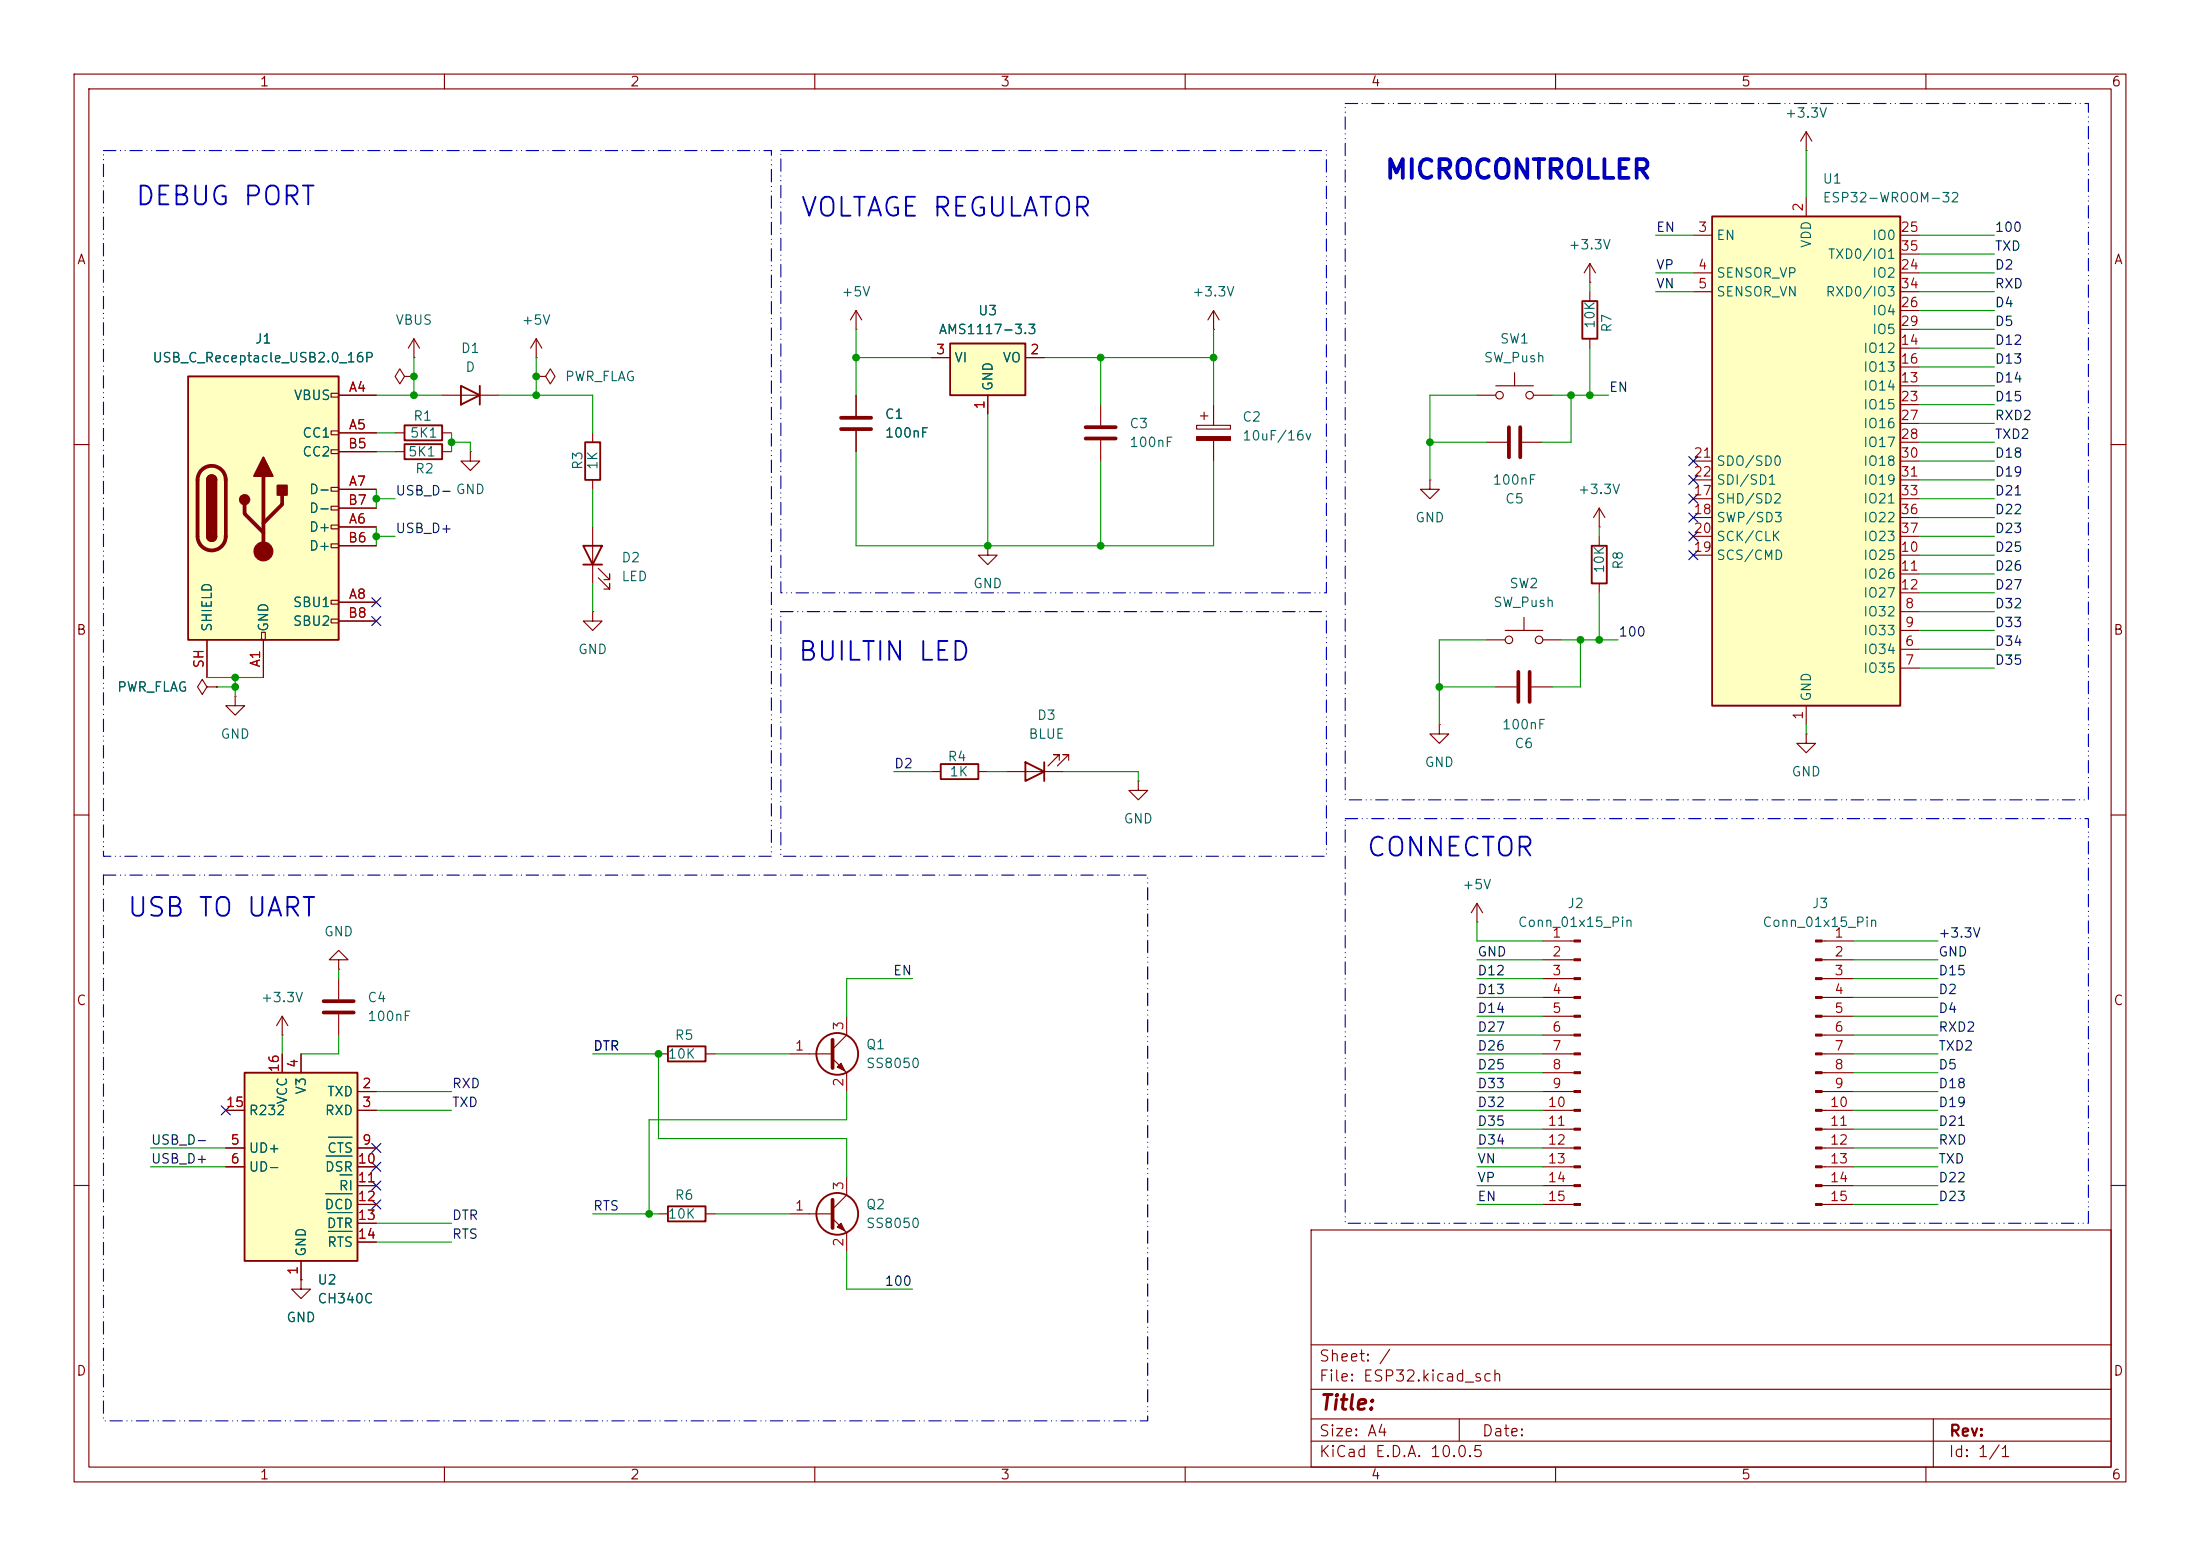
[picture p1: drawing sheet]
<svg xmlns="http://www.w3.org/2000/svg" width="297mm" height="210mm" viewBox="0 0 297 210" stroke-linecap="round" stroke-linejoin="round" font-family="sans-serif">
<g fill="none" stroke="#840000" stroke-width=".15">
<path d="M10 10h277v190h-277zM12 12h273v186h-273zM60 10v2M110 10v2M160 10v2M210 10v2M243.8 17.8l-.7 1.3M243.8 17.8l.8 1.3M243.8 17.8v2.5M260 10v2M214.6 38.1h.1M214.6 35.6l-.7 1.2"/>
<path d="M214.6 35.6l.8 1.2M214.6 35.6v2.5M214.6 39.4v1.2M243.8 20.3h.1M55.9 48.3h.1M55.9 45.7l-.8 1.3M55.9 45.7l.7 1.3M55.9 45.7v2.6M72.4 50.8h1.3l.6-1 .6 1-.6 1-.6-1M72.4 50.8h.1M80 58.4v1.3M199.4 53.3h2.5"/>
<path d="M200.7 59.7h2.8M201.9 52.1h5.1M204.5 50.3v1.8M205.5 59.7h2.8M207 53.3h2.5M214.6 45.7v1.3M10 60h2M63.5 61v1.2h1.3l-1.3 1.3-1.3-1.3h1.3M63.5 61h.1M80 64.8v1.2M193 64.8v1.2h1.3l-1.3 1.3-1.2-1.3h1.2M193 64.8h.1"/>
<path d="M285 60h2M194.3 97.8v1.3h1.3l-1.3 1.2-1.3-1.2h1.3M194.3 97.8h.1M10 110h2M285 110h2M10 160h2M177 166h108v32h-108zM285 160h2M60 198v2M110 198v2M160 198v2M177 194.5h108"/>
<path d="M177 191.5h108M177 187.5h108M177 181.5h108M197 191.5v3M210 198v2M260 198v2M261 191.5v6.5"/>
<circle cx="202.4" cy="53.3" r=".51"/>
<circle cx="206.5" cy="53.3" r=".51"/>
</g>
<path d="M203.7 57.7v4M205.2 57.7v4" fill="none" stroke="#840000" stroke-width=".51"/>
<path d="M79 59.7h2v5.1h-2zM213.6 40.6h2v5.1h-2z" fill="none" stroke="#840000" stroke-width=".25"/>
<path d="M25.4 50.8h20.3v35.6h-20.3z" fill="#ffffc2"/>
<g fill="none" stroke="#840000" stroke-width=".15">
<path d="M44.7 53.1h1v.5h-1zM44.7 58.2h1v.5h-1zM45.7 53.3h5.1M45.7 58.4h5.1M115.6 44.5h.1M115.6 41.9l-.8 1.3M115.6 41.9l.7 1.3M115.6 41.9v2.6M163.8 44.5h.1M163.8 41.9l-.7 1.3M163.8 41.9l.8 1.3M163.8 41.9v2.6"/>
<path d="M44.7 60.7h1v.5h-1zM44.7 65.8h1v.5h-1zM44.7 68.3h1v.5h-1zM44.7 70.9h1v.5h-1zM44.7 73.4h1v.5h-1zM45.7 71.1h5.1M45.7 66h5.1M45.7 61h5.1M45.7 73.7h5.1M45.7 68.6h5.1M27.9 86.4v5M35.3 85.3h.5v1.1h-.5z"/>
<path d="M35.6 86.4v5M44.7 81h1v.5h-1zM44.7 83.6h1v.5h-1zM45.7 81.3h5.1M45.7 83.8h5.1M200.7 86.4h2.5M201.9 92.7h2.8M203.2 85.1h5.1M205.7 83.3v1.8M206.8 92.7h2.7M208.3 86.4h2.5"/>
<circle cx="203.7" cy="86.4" r=".51"/>
<circle cx="207.8" cy="86.4" r=".51"/>
</g>
<path d="M25.4 50.8h20.3v35.6h-20.3zM27.9 64.8a.64 .64 0 0 1 .7-.7 .64 .64 0 0 1 .6 .7M27.9 72.4a.64 .64 0 0 0 .7 .6 .64 .64 0 0 0 .6-.6" fill="none" stroke="#840000" stroke-width=".25"/>
<path d="M27.2 63.4a1.9 1.9 0 0 1 2.1-.4 1.9 1.9 0 0 1 1.2 1.8v7.6a1.91 1.91 0 0 1-1.9 1.9 1.91 1.91 0 0 1-1.9-1.9v-7.6a1.9 1.9 0 0 1 .5-1.4zM33 68.1v1.2l2.6 2.6M35.6 64.3v10.1M38.1 66.8v1.3l-2.5 2.5M205 90.7v4M206.5 90.7v4" fill="none" stroke="#840000" stroke-width=".51"/>
<g fill="#840000" stroke="#840000" stroke-width=".25">
<path d="M27.9 64.8h1.3v7.6h-1.3z"/>
<path d="M28.1 64.3a.64 .64 0 0 1 .7-.1 .64 .64 0 0 1 .4 .6h-1.3z"/>
<path d="M27.9 72.4h1.3a.64 .64 0 0 1-.6 .6 .64 .64 0 0 1-.7-.6z"/>
<path d="M35.6 61.7l1.2 2.6h-2.5z"/>
<path d="M37.5 65.5h1.2v1.3h-1.2z"/>
<circle cx="33" cy="67.4" r=".63"/>
</g>
<circle cx="35.6" cy="74.4" r="1.27" fill="#840000" stroke="#840000" stroke-width=".15"/>
<path d="M128.3 46.4h10.1v6.9h-10.1z" fill="#ffffc2"/>
<path d="M128.3 46.4h10.1v6.9h-10.1z" fill="none" stroke="#840000" stroke-width=".25"/>
<g fill="none" stroke="#840000" stroke-width=".15">
<path d="M125.7 48.3h2.6M133.3 53.3v2.6M138.4 48.3h2.6M45.7 129.5h1.3l-1.3-1.2-1.3 1.2h1.3v1.3M45.7 130.8h.1M246 127h4.2M246 129.5h4.2M246 132.1h4.2M246 134.6h4.2M246 137.2h4.2M246 139.7h4.2M246 142.2h4.2"/>
<path d="M246 144.8h4.2M246 147.3h4.2M246 149.9h4.2M246 152.4h4.2M246 154.9h4.2M246 157.5h4.2M246 160h4.2M246 162.6h4.2"/>
</g>
<g fill="#840000" stroke="#840000" stroke-width=".15">
<path d="M245.1 126.9h.9v.2h-.9z"/>
<path d="M245.1 129.4h.9v.3h-.9z"/>
<path d="M245.1 132h.9v.2h-.9z"/>
<path d="M245.1 134.5h.9v.2h-.9z"/>
<path d="M245.1 137h.9v.3h-.9z"/>
<path d="M245.1 139.6h.9v.2h-.9z"/>
<path d="M245.1 142.1h.9v.3h-.9z"/>
<path d="M245.1 144.7h.9v.2h-.9z"/>
<path d="M245.1 147.2h.9v.2h-.9z"/>
<path d="M245.1 149.7h.9v.3h-.9z"/>
<path d="M245.1 152.3h.9v.2h-.9z"/>
<path d="M245.1 154.8h.9v.3h-.9z"/>
<path d="M245.1 157.4h.9v.2h-.9z"/>
<path d="M245.1 159.9h.9v.2h-.9z"/>
<path d="M245.1 162.4h.9v.3h-.9z"/>
</g>
<path d="M33 144.8h15.3v25.4h-15.3z" fill="#ffffc2"/>
<g fill="none" stroke="#840000" stroke-width=".25">
<path d="M54.6 59.9h5.1v2.1h-5.1zM54.6 57.4h5.1v2h-5.1zM62.2 52.1l2.6 1.2-2.6 1.3zM64.8 52.1v2.5M78.7 73.7h2.6l-1.3 2.5zM78.7 76.2h2.6M127 103.1h5.1v2.1h-5.1zM138.4 102.9l2.6 1.2-2.6 1.3zM141 102.9v2.5M33 144.8h15.3v25.4h-15.3zM90.2 141.2h5v2.1h-5zM90.2 162.8h5v2h-5z"/>
<circle cx="113" cy="142.2" r="2.82"/>
<circle cx="113" cy="163.8" r="2.82"/>
</g>
<g fill="none" stroke="#840000" stroke-width=".15">
<path d="M53.3 58.4h1.3M54.6 50.8l-.6-1-.7 1 .7 1 .6-1h1.3M55.9 50.8h.1M59.7 58.4h1.3M59.7 53.3h7.6M72.4 48.3h.1M72.4 45.7l-.8 1.3M72.4 45.7l.8 1.3M72.4 45.7v2.6M115.6 53.3v2.8M115.6 58.2v2.8M148.6 54.6v2.8"/>
<path d="M148.6 59.4v2.8M161.5 57.4h4.6v.5h-4.6zM162.1 56.1h1M162.6 55.6v1M163.8 54.6v2.8M163.8 59.4v2.8M53.3 61h1.3M59.7 61h1.3M80 71.1v7.6M80.8 78l1.5 1.5v-.8v.8h-.8M80.8 76.7l1.5 1.5v-.7v.7h-.8M133.3 73.7v1.2h1.3l-1.3 1.3-1.2-1.3h1.2"/>
<path d="M133.3 73.7h.1M27.9 92.7l-.6-1-.6 1 .6 1 .6-1h1.3M29.2 92.7h.1M31.7 94v1.3h1.3l-1.3 1.2-1.2-1.2h1.2M31.7 94h.1M80 82.6v1.2h1.3l-1.3 1.3-1.3-1.3h1.3M80 82.6h.1M125.7 104.1h1.3M132.1 104.1h1.2M135.9 104.1h7.6M143 102.6v-.7h-.8h.8l-1.5 1.5M144.3 102.6v-.7h-.8h.8l-1.6 1.5"/>
<path d="M153.7 105.4v1.3h1.2l-1.2 1.3-1.3-1.3h1.3M153.7 105.4h.1M38.1 139.7h.1M38.1 137.2v2.5M38.1 137.2l-.8 1.2M38.1 137.2l.8 1.2M45.7 132.1v2.8M45.7 136.9v2.8M114.3 137.2v2.5l-1.9 1.9M199.4 124.5h.1M199.4 121.9l-.8 1.3M199.4 121.9l.8 1.3"/>
<path d="M199.4 121.9v2.6M208.3 127h4.2M208.3 129.5h4.2M208.3 132.1h4.2M208.3 134.6h4.2M208.3 137.2h4.2M208.3 139.7h4.2M30.5 149.9h2.5M30.5 154.9h2.5M30.5 157.5h2.5M38.1 142.2v2.6M40.6 142.2v2.6"/>
<path d="M48.3 147.3h2.5M48.3 149.9h2.5M48.3 154.9h2.5M48.3 157.5h2.5M88.9 142.2h1.3M95.2 142.2h1.3M106.7 142.2h5.7M112.4 142.9l1.9 1.9v2.5M114.3 158.8v2.5l-1.9 1.9M208.3 147.3h4.2M208.3 149.9h4.2M208.3 154.9h4.2"/>
<path d="M208.3 157.5h4.2M208.3 142.2h4.2M208.3 144.8h4.2M208.3 152.4h4.2M40.6 172.7v1.3h1.3l-1.3 1.3-1.2-1.3h1.2M40.6 172.7h.1M40.6 170.2v2.5M48.3 160h2.5M48.3 162.6h2.5M48.3 165.1h2.5M48.3 167.6h2.5M88.9 163.8h1.3"/>
<path d="M95.2 163.8h1.3M106.7 163.8h5.7M112.4 164.5l1.9 1.9v2.5M208.3 160h4.2M208.3 162.6h4.2"/>
</g>
<path d="M44 156h3.5M44.3 153.5h3.2M45.9 158.6h1.6M44 161.1h3.5M44.3 163.7h3.2M44.3 166.2h3.2" fill="none" stroke="#006464" stroke-width=".15"/>
<path d="M113.5 56.4h4.1M113.5 57.9h4.1M146.6 57.7h4M146.6 59.2h4M43.7 135.1h4.1M43.7 136.7h4.1M112.4 140.3v3.8M112.4 161.9v3.8" fill="none" stroke="#840000" stroke-width=".51"/>
<g fill="#840000" stroke="#840000" stroke-width=".15">
<path d="M212.5 126.9h.9v.2h-.9z"/>
<path d="M212.5 129.4h.9v.3h-.9z"/>
<path d="M212.5 132h.9v.2h-.9z"/>
<path d="M212.5 134.5h.9v.2h-.9z"/>
<path d="M212.5 137h.9v.3h-.9z"/>
<path d="M212.5 139.6h.9v.2h-.9z"/>
<path d="M212.5 142.1h.9v.3h-.9z"/>
<path d="M212.5 144.7h.9v.2h-.9z"/>
<path d="M212.5 147.2h.9v.2h-.9z"/>
<path d="M212.5 149.7h.9v.3h-.9z"/>
<path d="M212.5 152.3h.9v.2h-.9z"/>
<path d="M212.5 154.8h.9v.3h-.9z"/>
<path d="M212.5 157.4h.9v.2h-.9z"/>
<path d="M212.5 159.9h.9v.2h-.9z"/>
<path d="M212.5 162.4h.9v.3h-.9z"/>
<path d="M113 144l.5-.5 .5 1z"/>
<path d="M113 165.6l.5-.5 .5 1z"/>
<path d="M161.5 58.9h4.6v.5h-4.6z"/>
</g>
<path d="M231.1 29.2h25.4v66.1h-25.4z" fill="#ffffc2"/>
<path d="M231.1 29.2h25.4v66.1h-25.4zM214.9 73.7h2v5h-2z" fill="none" stroke="#840000" stroke-width=".25"/>
<g fill="none" stroke="#840000" stroke-width=".15">
<path d="M228.6 31.8h2.5M228.6 36.8h2.5M228.6 39.4h2.5M243.8 26.7v2.5M256.5 31.8h2.6M256.5 36.8h2.6M256.5 39.4h2.6M256.5 34.3h2.6M45.7 53.3h5.1M45.7 58.4h5.1M115.6 53.3v2.8M115.6 58.2v2.8"/>
<path d="M125.7 48.3h2.6M133.3 53.3v2.6M138.4 48.3h2.6M256.5 52.1h2.6M256.5 47h2.6M256.5 49.5h2.6M256.5 54.6h2.6M256.5 41.9h2.6M256.5 57.2h2.6M256.5 59.7h2.6M256.5 44.5h2.6M45.7 71.1h5.1"/>
<path d="M45.7 66h5.1M45.7 61h5.1M45.7 73.7h5.1M45.7 68.6h5.1M215.9 71.1h.1M215.9 68.6v2.5M215.9 72.4v1.3M215.9 78.7v1.3M215.9 68.6l-.8 1.3M215.9 68.6l.8 1.3M228.6 74.9h2.5M228.6 67.3h2.5"/>
<path d="M228.6 69.9h2.5M228.6 72.4h2.5M228.6 62.2h2.5M228.6 64.8h2.5M256.5 74.9h2.6M256.5 77.5h2.6M256.5 67.3h2.6M256.5 69.9h2.6M256.5 72.4h2.6M256.5 62.2h2.6M256.5 64.8h2.6M27.9 86.4v5"/>
<path d="M29.2 92.7h.1M35.6 86.4v5M45.7 81.3h5.1M45.7 83.8h5.1M243.8 99.1v1.2h1.3l-1.3 1.3-1.2-1.3h1.2M243.8 99.1h.1M243.8 95.3v2.5M256.5 87.6h2.6M256.5 90.2h2.6M256.5 82.6h2.6M256.5 85.1h2.6M256.5 80h2.6"/>
<path d="M30.5 149.9h2.5M30.5 154.9h2.5M30.5 157.5h2.5M38.1 142.2v2.6M40.6 142.2v2.6M48.3 147.3h2.5M48.3 149.9h2.5M48.3 154.9h2.5M48.3 157.5h2.5M40.6 172.7h.1M40.6 170.2v2.5M48.3 160h2.5"/>
<path d="M48.3 162.6h2.5M48.3 165.1h2.5M48.3 167.6h2.5"/>
</g>
<g fill="none" stroke="#009600" stroke-width=".15">
<path d="M214.6 38.1v1.3M223.5 39.4h5.1M223.5 31.8h5.1M223.5 36.8h5.1M243.8 20.3v6.4M259.1 39.4h10.1M259.1 31.8h10.1M259.1 36.8h10.1M259.1 34.3h10.1M50.8 53.3h8.9M50.8 58.4h2.5M55.9 48.3v5"/>
<path d="M61 59.7h2.5v1.3M61 58.4v2.6M67.3 53.3h12.7v5.1M72.4 48.3v5M115.6 48.3h10.1M115.6 44.5v8.8M133.3 55.9v17.8M141 48.3h22.8M148.6 48.3v6.3M163.8 44.5v10.1M193 59.7h7.7M199.4 53.3h-6.4v11.5"/>
<path d="M209.5 53.3h7.7M212.1 53.3v6.4h-3.8M214.6 47v6.3M259.1 59.7h10.1M259.1 54.6h10.1M259.1 47h10.1M259.1 57.2h10.1M259.1 49.5h10.1M259.1 52.1h10.1M259.1 44.5h10.1M259.1 41.9h10.1M50.8 72.4h2.5"/>
<path d="M50.8 67.3h2.5M50.8 66v2.6M50.8 71.1v2.6M50.8 61h2.5M80 66v5.1M80 78.7v3.9M115.6 61v12.7h48.2v-11.5M148.6 62.2v11.5M215.9 71.1v1.3M259.1 74.9h10.1M259.1 72.4h10.1M259.1 67.3h10.1"/>
<path d="M259.1 77.5h10.1M259.1 64.8h10.1M259.1 62.2h10.1M259.1 69.9h10.1M27.9 91.4h7.7M29.2 92.7h2.5M31.7 91.4v2.6M194.3 92.7h7.6M200.7 86.4h-6.4v11.4M210.8 86.4h7.6M213.4 86.4v6.3h-3.9M215.9 80v6.4"/>
<path d="M243.8 97.8v1.3M259.1 80h10.1M259.1 90.2h10.1M259.1 82.6h10.1M259.1 87.6h10.1M259.1 85.1h10.1M120.6 104.1h5.1M133.3 104.1h2.6M143.5 104.1h10.2v1.3M38.1 139.7v2.5M45.7 139.7v2.5h-5.1M45.7 130.8v1.3"/>
<path d="M123.2 132.1h-8.9v5.1M199.4 132.1h8.9M199.4 134.6h8.9M199.4 124.5v2.5h8.9M199.4 139.7h8.9M199.4 129.5h8.9M199.4 137.2h8.9M250.2 132.1h11.4M250.2 134.6h11.4M250.2 127h11.4M250.2 139.7h11.4M250.2 129.5h11.4"/>
<path d="M250.2 137.2h11.4M20.3 154.9h10.2M20.3 157.5h10.2M50.8 147.3h10.2M50.8 149.9h10.2M80 142.2h8.9v11.5h25.4v5.1M96.5 142.2h10.2M114.3 147.3v3.8h-26.7v12.7M199.4 154.9h8.9M199.4 152.4h8.9M199.4 147.3h8.9M199.4 149.9h8.9"/>
<path d="M199.4 157.5h8.9M199.4 142.2h8.9M199.4 144.8h8.9M250.2 154.9h11.4M250.2 152.4h11.4M250.2 147.3h11.4M250.2 149.9h11.4M250.2 157.5h11.4M250.2 142.2h11.4M250.2 144.8h11.4M50.8 165.1h10.2M50.8 167.6h10.2"/>
<path d="M80 163.8h8.9M96.5 163.8h10.2M114.3 168.9v5.1h8.9M199.4 160h8.9M199.4 162.6h8.9M250.2 160h11.4M250.2 162.6h11.4"/>
</g>
<g fill="none" stroke="#000084" stroke-width=".15">
<path d="M228 64.2l1.2 1.2M228 71.8l1.2 1.2M228 69.2l1.2 1.3M228 66.7l1.2 1.2M228 74.3l1.2 1.2M228 61.6l1.2 1.2M229.2 64.2l-1.2 1.2M229.2 71.8l-1.2 1.2M229.2 69.2l-1.2 1.3M229.2 66.7l-1.2 1.2M229.2 74.3l-1.2 1.2M229.2 61.6l-1.2 1.2"/>
<path d="M50.2 80.7l1.2 1.2M50.2 83.2l1.2 1.2M51.4 80.7l-1.2 1.2M51.4 83.2l-1.2 1.2M29.9 149.3l1.2 1.2M31.1 149.3l-1.2 1.2M50.2 154.3l1.2 1.2M50.2 159.4l1.2 1.2M50.2 156.9l1.2 1.2M51.4 154.3l-1.2 1.2M51.4 159.4l-1.2 1.2M51.4 156.9l-1.2 1.2"/>
<path d="M50.2 162l1.2 1.2M51.4 162l-1.2 1.2"/>
</g>
<path d="M181.6 14h100.3v94h-100.3zM14 20.3h90.1v95.3h-90.1zM105.4 20.3h73.7v59.7h-73.7zM105.4 82.6h73.7v33h-73.7zM14 118.1h140.9v73.7h-140.9zM181.6 110.5h100.3v54.6h-100.3z" fill="none" stroke="#0000c2" stroke-width=".15" stroke-dasharray="1.7 .6 0 .6 0 .6"/>
<path d="M44 156h3.5M44.3 153.5h3.2M45.9 158.6h1.6M44 161.1h3.5M44.3 163.7h3.2M44.3 166.2h3.2" fill="none" stroke="#006464" stroke-width=".15"/>
<g fill="#009600" stroke="#009600" stroke-width=".14">
<circle cx="194.3" cy="92.7" r=".46"/>
<circle cx="215.9" cy="86.4" r=".46"/>
<circle cx="193" cy="59.7" r=".46"/>
<circle cx="213.4" cy="86.4" r=".46"/>
<circle cx="214.6" cy="53.3" r=".46"/>
<circle cx="212.1" cy="53.3" r=".46"/>
<circle cx="72.4" cy="50.8" r=".46"/>
<circle cx="72.4" cy="53.3" r=".46"/>
<circle cx="50.8" cy="72.4" r=".46"/>
<circle cx="87.6" cy="163.8" r=".46"/>
<circle cx="88.9" cy="142.2" r=".46"/>
<circle cx="133.3" cy="73.7" r=".46"/>
<circle cx="148.6" cy="73.7" r=".46"/>
<circle cx="148.6" cy="48.3" r=".46"/>
<circle cx="115.6" cy="48.3" r=".46"/>
<circle cx="163.8" cy="48.3" r=".46"/>
<circle cx="55.9" cy="50.8" r=".46"/>
<circle cx="61" cy="59.7" r=".46"/>
<circle cx="55.9" cy="53.3" r=".46"/>
<circle cx="50.8" cy="67.3" r=".46"/>
<circle cx="31.7" cy="92.7" r=".46"/>
<circle cx="31.7" cy="91.4" r=".46"/>
</g>
<g font-size="2.5" fill="#0000c2">
<text x="18.1" y="28.3">DEBUG PORT</text>
<text x="107.9" y="29.9">VOLTAGE REGULATOR</text>
<text x="186.8" y="24.8">MICROCONTROLLER</text>
<text x="107.6" y="89.8">BUILTIN LED</text>
<text x="184.3" y="116.2">CONNECTOR</text>
<text x="17" y="124.4">USB TO UART</text>
</g>
<text font-size="2" fill="#840000" x="178" y="190.8">Title:</text>
<g font-size="1.5" fill="#840000">
<text x="178" y="184.1">Sheet: /</text>
<text x="178" y="186.8">File: ESP32.kicad_sch</text>
<text x="178" y="197">KiCad E.D.A. 10.0.5</text>
<text x="178" y="194.2">Size: A4</text>
<text x="200" y="194.2">Date:</text>
<text x="263" y="197">Id: 1/1</text>
<text x="263" y="194.2">Rev:</text>
</g>
<g font-size="1.3" fill="#840000">
<text x="35" y="12">1</text>
<text x="85" y="12">2</text>
<text x="135" y="12">3</text>
<text x="185" y="12">4</text>
<text x="235" y="12">5</text>
<text x="285" y="12">6</text>
<text x="10.3" y="36">A</text>
<text x="285.3" y="36">A</text>
<text x="10.2" y="86">B</text>
<text x="285.2" y="86">B</text>
<text x="10.2" y="136">C</text>
<text x="285.2" y="136">C</text>
<text x="10.2" y="186">D</text>
<text x="285.2" y="186">D</text>
<text x="35" y="200">1</text>
<text x="85" y="200">2</text>
<text x="135" y="200">3</text>
<text x="185" y="200">4</text>
<text x="235" y="200">5</text>
<text x="285" y="200">6</text>
</g>
<g font-size="1.3" fill="#006464">
<text x="240.9" y="16.2">+3.3V</text>
<text x="246" y="25.1">U1</text>
<text x="246" y="27.6">ESP32-WROOM-32</text>
<text x="211.7" y="34">+3.3V</text>
<text x="231.6" y="32.7">EN</text>
<text x="244.8" y="33.6" transform="rotate(-90 244.8 33.6)">VDD</text>
<text x="246.7" y="35.3">TXD0/IO1</text>
<text x="252.7" y="32.7">IO0</text>
<text x="113.5" y="40.3">+5V</text>
<text x="160.9" y="40.3">+3.3V</text>
<text x="231.6" y="37.8">SENSOR_VP</text>
<text x="231.6" y="40.3">SENSOR_VN</text>
<text x="246.4" y="40.3">RXD0/IO3</text>
<text x="252.7" y="37.8">IO2</text>
<text x="34.3" y="46.7">J1</text>
<text x="53.3" y="44.1">VBUS</text>
<text x="62.1" y="48">D1</text>
<text x="70.3" y="44.1">+5V</text>
<text x="126.6" y="45.4">AMS1117-3.3</text>
<text x="132" y="42.9">U3</text>
<text x="202.4" y="46.7">SW1</text>
<text x="215.6" y="44.5" transform="rotate(-90 215.6 44.5)">10K</text>
<text x="217.9" y="45" transform="rotate(-90 217.9 45)">R7</text>
<text x="251.5" y="48">IO12</text>
<text x="252.7" y="42.9">IO4</text>
<text x="252.7" y="45.4">IO5</text>
<text x="20.5" y="49.2">USB_C_Receptacle_USB2.0_16P</text>
<text x="62.7" y="50.5">D</text>
<text x="76.2" y="51.8">PWR_FLAG</text>
<text x="128.8" y="49.2">VI</text>
<text x="134.3" y="52.9" transform="rotate(-90 134.3 52.9)">GND</text>
<text x="135.3" y="49.2">VO</text>
<text x="200.2" y="49.2">SW_Push</text>
<text x="251.5" y="53">IO14</text>
<text x="251.5" y="50.5">IO13</text>
<text x="39.6" y="54.3">VBUS</text>
<text x="40.7" y="59.4">CC1</text>
<text x="55.3" y="59.4">5K1</text>
<text x="55.7" y="57.1">R1</text>
<text x="119.4" y="56.8">C1</text>
<text x="119.4" y="59.4">100nF</text>
<text x="152.4" y="58.1">C3</text>
<text x="167.6" y="57.2">C2</text>
<text x="167.6" y="59.8">10uF/16v</text>
<text x="251.5" y="55.6">IO15</text>
<text x="251.5" y="58.1">IO16</text>
<text x="40.7" y="61.9">CC2</text>
<text x="55" y="61.9">5K1</text>
<text x="56" y="64.2">R2</text>
<text x="78.9" y="63.5" transform="rotate(-90 78.9 63.5)">R3</text>
<text x="81" y="63.5" transform="rotate(-90 81 63.5)">1K</text>
<text x="152.4" y="60.7">100nF</text>
<text x="201.4" y="65.7">100nF</text>
<text x="231.6" y="63.2">SDO/SD0</text>
<text x="231.6" y="65.7">SDI/SD1</text>
<text x="251.5" y="60.7">IO17</text>
<text x="251.5" y="63.2">IO18</text>
<text x="251.5" y="65.7">IO19</text>
<text x="41.6" y="67">D-</text>
<text x="41.6" y="69.5">D-</text>
<text x="191" y="70.8">GND</text>
<text x="203.1" y="68.3">C5</text>
<text x="212.9" y="67">+3.3V</text>
<text x="231.6" y="68.3">SHD/SD2</text>
<text x="231.6" y="70.8">SWP/SD3</text>
<text x="251.5" y="68.3">IO21</text>
<text x="251.5" y="70.8">IO22</text>
<text x="41.6" y="72.1">D+</text>
<text x="41.6" y="74.6">D+</text>
<text x="83.8" y="76.2">D2</text>
<text x="216.9" y="77.5" transform="rotate(-90 216.9 77.5)">10K</text>
<text x="219.4" y="77" transform="rotate(-90 219.4 77)">R8</text>
<text x="231.6" y="75.9">SCS/CMD</text>
<text x="231.6" y="73.4">SCK/CLK</text>
<text x="251.5" y="75.9">IO25</text>
<text x="251.5" y="73.4">IO23</text>
<text x="39.5" y="82.2">SBU1</text>
<text x="83.8" y="78.8">LED</text>
<text x="131.3" y="79.7">GND</text>
<text x="201.5" y="82.2">SW_Push</text>
<text x="203.7" y="79.7">SW2</text>
<text x="251.5" y="83.5">IO32</text>
<text x="251.5" y="78.4">IO26</text>
<text x="251.5" y="81">IO27</text>
<text x="28.9" y="85.4" transform="rotate(-90 28.9 85.4)">SHIELD</text>
<text x="36.5" y="85.4" transform="rotate(-90 36.5 85.4)">GND</text>
<text x="39.5" y="84.8">SBU2</text>
<text x="77.9" y="88.6">GND</text>
<text x="251.5" y="88.6">IO34</text>
<text x="251.5" y="86.1">IO33</text>
<text x="15.7" y="93.7">PWR_FLAG</text>
<text x="244.8" y="94.8" transform="rotate(-90 244.8 94.8)">GND</text>
<text x="251.5" y="91.1">IO35</text>
<text x="29.7" y="100">GND</text>
<text x="138.8" y="100">BLUE</text>
<text x="139.9" y="97.5">D3</text>
<text x="202.7" y="98.8">100nF</text>
<text x="204.4" y="101.3">C6</text>
<text x="127.8" y="103.1">R4</text>
<text x="128.1" y="105.1">1K</text>
<text x="192.2" y="103.8">GND</text>
<text x="241.8" y="105.1">GND</text>
<text x="151.6" y="111.5">GND</text>
<text x="197.3" y="120.3">+5V</text>
<text x="204.8" y="125.4">Conn_01x15_Pin</text>
<text x="211.5" y="122.9">J2</text>
<text x="237.8" y="125.4">Conn_01x15_Pin</text>
<text x="244.5" y="122.9">J3</text>
<text x="43.7" y="126.7">GND</text>
<text x="35.1" y="135.6">+3.3V</text>
<text x="49.5" y="135.6">C4</text>
<text x="49.5" y="138.1">100nF</text>
<text x="90.1" y="143.2">10K</text>
<text x="91" y="140.7">R5</text>
<text x="116.8" y="141.9">Q1</text>
<text x="39.1" y="149.1" transform="rotate(-90 39.1 149.1)">VCC</text>
<text x="41.6" y="147.8" transform="rotate(-90 41.6 147.8)">V3</text>
<text x="44.1" y="148.3">TXD</text>
<text x="116.8" y="144.5">SS8050</text>
<text x="33.5" y="155.9">UD+</text>
<text x="33.5" y="150.8">R232</text>
<text x="43.8" y="150.8">RXD</text>
<text x="44.1" y="155.9">CTS</text>
<text x="33.5" y="158.4">UD-</text>
<text x="43.8" y="158.4">DSR</text>
<text x="45.7" y="161">RI</text>
<text x="43.7" y="163.5">DCD</text>
<text x="44" y="166.1">DTR</text>
<text x="90.1" y="164.8">10K</text>
<text x="91" y="162.3">R6</text>
<text x="116.8" y="163.5">Q2</text>
<text x="116.8" y="166.1">SS8050</text>
<text x="41.6" y="169.7" transform="rotate(-90 41.6 169.7)">GND</text>
<text x="42.8" y="173.7">U2</text>
<text x="44.1" y="168.6">RTS</text>
<text x="38.6" y="178.8">GND</text>
<text x="42.8" y="176.2">CH340C</text>
</g>
<g font-size="1.3" fill="#a90000">
<text x="243.7" y="28.7" transform="rotate(-90 243.7 28.7)">2</text>
<text x="229.1" y="31.6">3</text>
<text x="256.5" y="31.6">25</text>
<text x="256.5" y="34.2">35</text>
<text x="229.1" y="36.7">4</text>
<text x="229.1" y="39.2">5</text>
<text x="256.5" y="36.7">24</text>
<text x="256.5" y="41.8">26</text>
<text x="256.5" y="39.2">34</text>
<text x="256.5" y="46.9">14</text>
<text x="256.5" y="44.3">29</text>
<text x="47" y="53.2">A4</text>
<text x="126.3" y="48.1">3</text>
<text x="139" y="48.1">2</text>
<text x="256.5" y="51.9">13</text>
<text x="256.5" y="49.4">16</text>
<text x="47" y="58.3">A5</text>
<text x="133.2" y="55.3" transform="rotate(-90 133.2 55.3)">1</text>
<text x="256.5" y="54.5">23</text>
<text x="256.5" y="57">27</text>
<text x="256.5" y="59.6">28</text>
<text x="46.9" y="60.8">B5</text>
<text x="47" y="65.9">A7</text>
<text x="228.5" y="62.1">21</text>
<text x="228.5" y="64.6">22</text>
<text x="256.5" y="62.1">30</text>
<text x="256.5" y="64.6">31</text>
<text x="46.9" y="68.4">B7</text>
<text x="47" y="71">A6</text>
<text x="228.5" y="67.2">17</text>
<text x="228.5" y="69.7">18</text>
<text x="256.5" y="67.2">33</text>
<text x="256.5" y="69.7">36</text>
<text x="46.9" y="73.5">B6</text>
<text x="228.5" y="74.8">19</text>
<text x="228.5" y="72.3">20</text>
<text x="256.5" y="74.8">10</text>
<text x="256.5" y="77.3">11</text>
<text x="256.5" y="72.3">37</text>
<text x="46.9" y="83.7">B8</text>
<text x="47" y="81.1">A8</text>
<text x="256.5" y="79.9">12</text>
<text x="257.1" y="82.4">8</text>
<text x="257.1" y="87.5">6</text>
<text x="257.1" y="85">9</text>
<text x="27.8" y="90.3" transform="rotate(-90 27.8 90.3)">SH</text>
<text x="35.4" y="90.2" transform="rotate(-90 35.4 90.2)">A1</text>
<text x="257.1" y="90">7</text>
<text x="243.7" y="97.3" transform="rotate(-90 243.7 97.3)">1</text>
<text x="209.5" y="126.9">1</text>
<text x="209.5" y="129.4">2</text>
<text x="209.5" y="131.9">3</text>
<text x="247.6" y="126.9">1</text>
<text x="247.6" y="129.4">2</text>
<text x="247.6" y="131.9">3</text>
<text x="209.5" y="134.5">4</text>
<text x="209.5" y="137">5</text>
<text x="247.6" y="134.5">4</text>
<text x="247.6" y="137">5</text>
<text x="107.2" y="142.1">1</text>
<text x="114.2" y="139.2" transform="rotate(-90 114.2 139.2)">3</text>
<text x="209.5" y="139.6">6</text>
<text x="209.5" y="142.1">7</text>
<text x="247.6" y="139.6">6</text>
<text x="247.6" y="142.1">7</text>
<text x="30.4" y="149.7">15</text>
<text x="38" y="144.8" transform="rotate(-90 38 144.8)">16</text>
<text x="40.5" y="144.2" transform="rotate(-90 40.5 144.2)">4</text>
<text x="48.8" y="147.2">2</text>
<text x="48.8" y="149.7">3</text>
<text x="114.2" y="146.8" transform="rotate(-90 114.2 146.8)">2</text>
<text x="208.8" y="149.7">10</text>
<text x="209.5" y="144.6">8</text>
<text x="209.5" y="147.2">9</text>
<text x="246.9" y="149.7">10</text>
<text x="247.6" y="144.6">8</text>
<text x="247.6" y="147.2">9</text>
<text x="31" y="154.8">5</text>
<text x="48.8" y="154.8">9</text>
<text x="208.8" y="152.3">11</text>
<text x="208.8" y="154.8">12</text>
<text x="246.9" y="152.3">11</text>
<text x="246.9" y="154.8">12</text>
<text x="31" y="157.3">6</text>
<text x="48.2" y="157.3">10</text>
<text x="48.2" y="159.9">11</text>
<text x="114.2" y="160.8" transform="rotate(-90 114.2 160.8)">3</text>
<text x="208.8" y="157.3">13</text>
<text x="208.8" y="159.9">14</text>
<text x="246.9" y="157.3">13</text>
<text x="246.9" y="159.9">14</text>
<text x="48.2" y="162.4">12</text>
<text x="48.2" y="165">13</text>
<text x="48.2" y="167.5">14</text>
<text x="107.2" y="163.7">1</text>
<text x="208.8" y="162.4">15</text>
<text x="246.9" y="162.4">15</text>
<text x="40.5" y="172.2" transform="rotate(-90 40.5 172.2)">1</text>
<text x="114.2" y="168.4" transform="rotate(-90 114.2 168.4)">2</text>
</g>
<g font-size="1.3" fill="#0f0f0f">
<text x="223.5" y="31.6">EN</text>
<text x="269.2" y="34.2">TXD</text>
<text x="269.2" y="31.6">100</text>
<text x="223.5" y="36.7">VP</text>
<text x="223.5" y="39.2">VN</text>
<text x="269.2" y="39.2">RXD</text>
<text x="269.2" y="41.8">D4</text>
<text x="269.2" y="36.7">D2</text>
<text x="269.2" y="46.9">D12</text>
<text x="269.2" y="44.3">D5</text>
<text x="217.1" y="53.2">EN</text>
<text x="269.2" y="51.9">D14</text>
<text x="269.2" y="49.4">D13</text>
<text x="269.2" y="54.5">D15</text>
<text x="269.2" y="59.6">TXD2</text>
<text x="269.2" y="57">RXD2</text>
<text x="269.2" y="62.1">D18</text>
<text x="269.2" y="64.6">D19</text>
<text x="53.3" y="67.2">USB_D- GND</text>
<text x="269.2" y="67.2">D21</text>
<text x="269.2" y="69.7">D22</text>
<text x="53.3" y="72.3">USB_D+</text>
<text x="269.2" y="74.8">D25</text>
<text x="269.2" y="77.3">D26</text>
<text x="269.2" y="72.3">D23</text>
<text x="269.2" y="82.4">D32</text>
<text x="269.2" y="79.9">D27</text>
<text x="218.4" y="86.2">100</text>
<text x="269.2" y="87.5">D34</text>
<text x="269.2" y="85">D33</text>
<text x="269.2" y="90">D35</text>
<text x="120.6" y="104">D2</text>
<text x="120.5" y="132">EN</text>
<text x="199.4" y="132">D12</text>
<text x="199.4" y="129.4">GND</text>
<text x="261.6" y="132">D15</text>
<text x="261.6" y="129.4">GND</text>
<text x="261.6" y="126.9">+3.3V</text>
<text x="199.4" y="137">D14</text>
<text x="199.4" y="134.5">D13</text>
<text x="261.6" y="137">D4</text>
<text x="261.6" y="134.5">D2</text>
<text x="80" y="142.1">DTR</text>
<text x="199.4" y="142.1">D26</text>
<text x="199.4" y="139.6">D27</text>
<text x="261.6" y="142.1">TXD2</text>
<text x="261.6" y="139.6">RXD2</text>
<text x="60.9" y="147.2">RXD</text>
<text x="60.9" y="149.7">TXD</text>
<text x="199.4" y="149.7">D32</text>
<text x="199.4" y="144.7">D25</text>
<text x="199.4" y="147.2">D33</text>
<text x="261.6" y="147.2">D18</text>
<text x="261.6" y="144.7">D5</text>
<text x="261.6" y="149.7">D19</text>
<text x="20.3" y="154.8">USB_D-</text>
<text x="199.4" y="154.8">D34</text>
<text x="199.4" y="152.3">D35</text>
<text x="261.6" y="152.3">D21</text>
<text x="261.6" y="154.8">RXD</text>
<text x="20.3" y="157.4">USB_D+</text>
<text x="199.4" y="159.9">VP</text>
<text x="199.4" y="157.4">VN</text>
<text x="261.6" y="157.4">TXD</text>
<text x="261.6" y="159.9">D22</text>
<text x="60.9" y="165">DTR</text>
<text x="60.9" y="167.5">RTS</text>
<text x="80" y="163.7">RTS</text>
<text x="199.4" y="162.4">EN</text>
<text x="261.6" y="162.4">D23</text>
<text x="119.3" y="173.9">100</text>
</g>
</svg>
